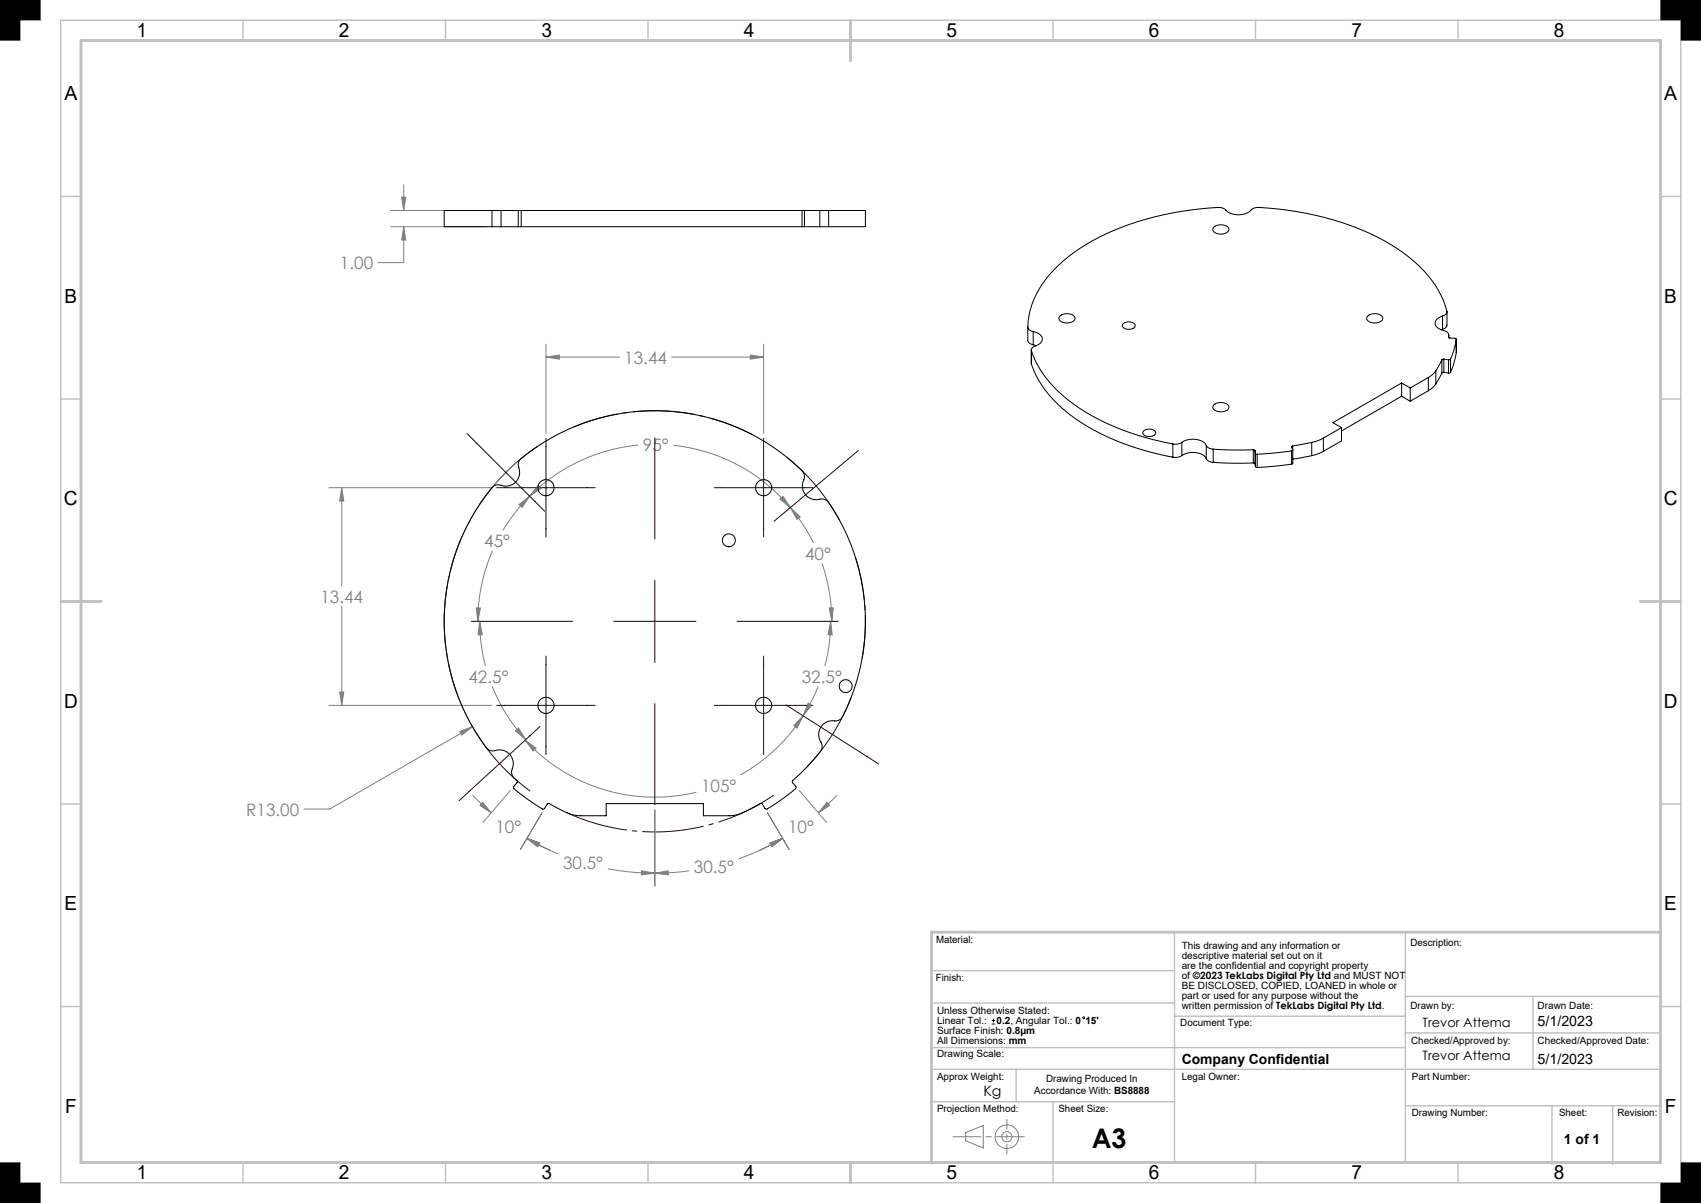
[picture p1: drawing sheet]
<svg xmlns="http://www.w3.org/2000/svg" width="420mm" height="297mm" viewBox="0 0 420 297" stroke-linecap="round" stroke-linejoin="round" font-family="sans-serif">
<g fill="none" stroke="#808080" stroke-width=".25">
<path d="M96.5 56h23.7M96.5 52h23.7M99.2 48.7h1l-.5 3.3zM99.7 56l.5 3.3h-1zM99.7 56v8.8h-6.4M99.7 45.6v6.4M134.8 88.2l3.3-.5v1zM134.8 85v22M134.8 88.2h18.2M165.9 88.2h22.6M185.2 87.7l3.3 .5-3.3 .5zM188.5 85v22"/>
<path d="M127.7 114a52 52 0 0 0-9.4 68.1M132.9 119.9l.6 .7-2.7 1.9zM157.6 109.9a43.7 43.7 0 0 0-26.8 12.6M166.3 109.9a43.7 43.7 0 0 1 28.9 15.4M81.2 120.4h40.2M84.4 120.4l.5 3.3h-1zM84.4 120.4v24.3M121.6 136a43.7 43.7 0 0 0-3.6 17.4M128.2 124.6l2.6-2.1-1.9 2.8zM130.8 122.5l-3.9 4.4-2.7 4.1M192.6 123.2l.7-.7 1.9 2.8zM195.2 125.3l2.4 2.3-.8 .6z"/>
<path d="M195.2 125.3l3.3 4.6 2.3 4.1M203 139.1l1.1 3.7 .6 2.8 .5 3.9 .2 3.9M84.4 149.7v24.4M117.6 150.1h1l-.6 3.3zM118.4 153.4l.7 3.3h-1zM118.4 153.4a43.3 43.3 0 0 0 1.5 11M204.7 150.1h1.1l-.4 3.3zM205.1 153.4l.4 3.3h-1zM205.1 153.4a43.4 43.4 0 0 1-1.4 11M81.2 174.1h40.2M83.9 170.8h1l-.5 3.3zM116.6 179.4l-35.2 20.3h-6.3"/>
<path d="M121.5 169.4a43.2 43.2 0 0 0 8.3 13.2M198.3 176.7l-1.5 3-.8-.6zM198.3 176.7a43.4 43.4 0 0 1-15.5 14.6M199.5 173.6l.9 .5-2.1 2.6zM202 169.4a43.4 43.4 0 0 1-3.7 7.3M113.5 180.6l3.1-1.2-2.6 2.1zM116.7 196.3l4.6 4.4M119.2 198.1l2.1 2.6-2.8-1.9zM126 195.1l-6.8 8M127.3 180.4l.8-.6 1.7 2.8zM129.7 182.7l2.7 2-.8 .7zM129.7 182.7a43.4 43.4 0 0 0 42.2 12.9"/>
<path d="M161.7 200v18.8M197.3 195.1l6.8 8M204.2 198.1l.7 .7-2.8 1.9zM206.7 196.3l-4.6 4.4M130.1 207l3.2 1.1-.5 .9zM130.1 207l3.8 2 3.9 1.8M130.1 207l5.6 2.9M133.8 200.7l-5.3 9M150.1 214.5l5.8 .8 5.8 .3M158.4 215l3.3 .6-3.3 .4zM161.7 215.6l3.3-.6v1zM170.2 215l-4.3 .4-4.2 .2"/>
<path d="M189.5 200.7l5.3 9M190.1 208.1l3.1-1.1-2.6 2zM193.2 207l-5.3 2.8-5.5 2.2M193.2 207l-5.6 2.9M238.4 279.6l4.4-1.7v5.5l-4.4-1.8z"/>
<circle cx="248.6" cy="280.6" r="1.26"/>
<circle cx="248.6" cy="280.6" r="2.92"/>
</g>
<path d="M248.6 276.4v8.5" fill="none" stroke="#808080" stroke-width=".25" stroke-dasharray="15.2 1.3 1.3 1.3" stroke-dashoffset="12.9"/>
<path d="M235.3 280.6h17.6" fill="none" stroke="#808080" stroke-width=".25" stroke-dasharray="15.2 1.3 1.3 1.3" stroke-dashoffset="8.3"/>
<path d="M0 0h10v5h-5v5h-5zM410 0h10v10h-5v-5h-5zM0 287h5v5h5v5h-10zM410 292h5v-5h5v10h-10z" fill="none" stroke="#c0c0c0" stroke-width=".25"/>
<g fill="none" stroke="#c0c0c0" stroke-width=".35">
<path d="M15 5h400v287h-400zM60 5v5M110 5v5M160 5v5M260 5v5M310 5v5M360 5v5M15 48.5h5M410 48.5h5M15 98.5h5M410 98.5h5M15 198.5h5"/>
<path d="M410 198.5h5M230 239.6h60M290 230.1v57M347 230.1v57M15 248.5h5M230 258.6h117M230 247.6h60M290 250.9h57M347 255h63M347 246h63M378.5 246v18M410 248.5h5"/>
<path d="M230 272h60M230 264h180M250.9 264v8M260 272v20M347 273h63M383.2 273v14.5M398.2 273v14.5M60 287v5M110 287v5M160 287v5M310 287v5M360 287v5"/>
</g>
<path d="M20 10h390v277h-390zM210 5v10M15 148.5h10M405 148.5h10M410 230.1h-180v57M210 287v5" fill="none" stroke="#c0c0c0" stroke-width=".7"/>
<path d="M0 0v10h5v-5h5v-5zM0 287v10h10v-5h-5v-5zM415 287v5h-5v5h10v-10zM410 0v5h5v5h5v-10z" fill-rule="evenodd" fill="#000"/>
<g fill="none" stroke="#010000" stroke-width=".25">
<path d="M244.9 252.8h.8M244.9 251.9h.8M245.3 251.5v.9"/>
<circle cx="267.6" cy="251.3" r=".22"/>
</g>
<path d="M185.8 107.3a52 52 0 0 0-44.1-1.9" fill="none" stroke="#300000" stroke-width=".25" stroke-dasharray="15.2 1.3 1.3 1.3" stroke-dashoffset="3.9" stroke-linecap="butt"/>
<path d="M212.9 162.5a52 52 0 0 0-1.7-24.8" fill="none" stroke="#300000" stroke-width=".25" stroke-dasharray="15.2 1.3 1.3 1.3" stroke-dashoffset="4.6" stroke-linecap="butt"/>
<path d="M113.7 133.4a52 52 0 0 0-.9 37.9" fill="none" stroke="#300000" stroke-width=".25" stroke-dasharray="15.2 1.3 1.3 1.3" stroke-dashoffset="7.3" stroke-linecap="butt"/>
<path d="M139.6 200.5a52 52 0 0 0 52-4.6" fill="none" stroke="#300000" stroke-width=".25" stroke-dasharray="15.2 1.3 1.3 1.3" stroke-dashoffset="-.7" stroke-linecap="butt"/>
<g fill="none" stroke="#300000" stroke-width=".25">
<path d="M115.3 107l19.2 19.2M132.7 110.2a52 52 0 0 0-14.2 14.3M134.8 108.2v24.4M161.7 108.1v25M188.5 108.2v24.4M194.3 112.9a52 52 0 0 1 12.9 15.4M211.9 111.3l-20.8 17.4M122.6 120.4h24.4M176.4 120.4h24.3M116.4 153.4h25M151.5 153.4h20.3M161.7 143.2v20.4"/>
<path d="M182 153.4h25M122.6 174.1h24.4M133.3 179.4l-20 18.3M134.8 162v24.3M161.7 173.7v25M176.4 174.1h24.3M188.5 162v24.3M194.1 174.1l22.9 14.5M210.1 172.3a52 52 0 0 1-10.8 17M117.2 180.4a52 52 0 0 0 13.7 14.9"/>
</g>
<path d="M185.2 87.7l3.3 .5-3.3 .5zM134.8 88.2l3.3-.5v1zM84.4 120.4l.5 3.3h-1zM83.9 170.8h1l-.5 3.3zM113.5 180.6l.5 .9 2.6-2.1zM128.2 124.6l2.6-2.1-1.9 2.8zM117.6 150.1h1l-.6 3.3zM204.7 150.1h1.1l-.4 3.3zM195.2 125.3l2.4 2.3-.8 .6zM192.6 123.2l.7-.7 1.9 2.8zM132.9 119.9l.6 .7-2.7 1.9zM199.5 173.6l.9 .5-2.1 2.6zM205.1 153.4l.4 3.3h-1zM129.7 182.7l2.7 2-.8 .7zM198.3 176.7l-1.5 3-.8-.6zM118.4 153.4l.7 3.3h-1zM127.3 180.4l.8-.6 1.7 2.8zM130.1 207l3.2 1.1-.5 .9zM158.4 215l3.3 .6-3.3 .4zM119.2 198.1l2.1 2.6-2.8-1.9zM130.1 207l3.2 1.1-.5 .9zM161.7 215.6l3.3-.6v1zM190.1 208.1l3.1-1.1-2.6 2zM190.1 208.1l3.1-1.1-2.6 2zM204.2 198.1l.7 .7-2.8 1.9zM99.7 56l.5 3.3h-1zM99.2 48.7h1l-.5 3.3z" fill="#808080"/>
<g fill="none" stroke="#000" stroke-width=".25">
<path d="M121.5 56h2.2M121.5 52h2.2M121.5 52h-11.8v4h11.8M121.5 52v4M123.7 56h4.3M123.7 52h4.3M123.7 52v4M128 56h.7M128 52h.7M128 52v4M128.7 56h69.3M128.7 52h69.3"/>
<path d="M128.7 52v4M198 56h.6M198 52h.6M198 52v4M198.6 56h3.8M198.6 52h3.8M198.6 52v4M202.4 56h2.2M202.4 52h2.2M202.4 52v4M204.6 52h9.1v4h-9.1M204.6 52v4"/>
<path d="M299.8 56a2.6 2.6 0 0 1 3.6 .5 1.74 1.74 0 0 1-2.2 1.3l-.8-.2-.6-.3a.77 .77 0 0 1 0-1.3zM261.8 78a2.6 2.6 0 0 1 3.6 .5 1.74 1.74 0 0 1-2.2 1.2l-.8-.1-.6-.4a.77 .77 0 0 1 0-1.2zM337.8 78a2.6 2.6 0 0 1 3.6 .5 1.74 1.74 0 0 1-2.2 1.2l-.8-.1-.6-.4a.77 .77 0 0 1 0-1.2zM356.2 78a1.16 1.16 0 0 0 1.1-1.2 26.3 26.3 0 0 0-10.9-14.5 66.8 66.8 0 0 0-33.2-10.9l-2.3-.2a3.1 3.1 0 0 0-2.7 1.2 5 5 0 0 1-6.1-.9l-.5-.2a71.6 71.6 0 0 0-33.4 9 29.8 29.8 0 0 0-13.5 15.2 17.9 17.9 0 0 0-.9 5.3M356.2 78a1.79 1.79 0 0 0-1.7 2.4 5.4 5.4 0 0 0 2.7 1.5 1.2 1.2 0 0 1 .4 1.3M356.2 78v3.3M357.3 77v3.3a1.24 1.24 0 0 1-1.1 1M253.8 80.8a1.4 1.4 0 0 0 1.3 1.1M253.8 80.8v3.2a1.4 1.4 0 0 0 1.3 1.1M254.6 86.4l.1 3.5M254.7 86.6a28.3 28.3 0 0 0 12 14.3 63.4 63.4 0 0 0 22.9 8.7M254.7 89.9a28.3 28.3 0 0 0 12 14.2 63.5 63.5 0 0 0 22.9 8.8"/>
<path d="M254.7 86.6v3.3M255.1 81.9a2.12 2.12 0 0 1 2.2 2.1 4.4 4.4 0 0 1-2.3 1.8l-.3 .5v.3M255.1 85.1l.8 .2M255.1 81.9v3.2M277.2 80a2.12 2.12 0 0 1 3.1 .2 1.37 1.37 0 0 1-1.9 1.1l-1-.4a.61 .61 0 0 1-.2-.9zM299.8 99.9a2.6 2.6 0 0 1 3.6 .5 1.74 1.74 0 0 1-2.2 1.3l-.8-.2-.6-.4a.77 .77 0 0 1 0-1.2zM346.1 94.6l-17 9.8 2.1 1.2M346.1 94.6l2.1 1.2M346.1 94.6v3.2M346.1 97.8l-14.9 8.6M346.1 97.8l2.1 1.2M348.2 95.8v3.2"/>
<path d="M352.7 93.2l-4.5 2.6M352.7 93.2v3.3M352.7 96.5l-4.5 2.5M354.5 91.5l-.7 .9-1.1 .8M354.5 94.8l-.7 .9-1.1 .8M354.5 91.5v3.3M356 88.8l-1.5 2.7M356 92.1l-1.5 2.7M356 88.8v3.3M356.2 81.3l-.4 .1M356.5 88.7l-.5 .1M356.5 91.9l-.5 .2"/>
<path d="M356.5 88.7l1.2 .1M356.5 88.7v3.2M356.5 91.9l1.2 .2M357.6 83.2l.3 .3h1.5l.2 .3M357.6 83.2h.1M357.7 88.8v3.3M357.7 82.7v.6M358.2 88.7l-.5 .1M358.2 91.9l-.5 .2M358.2 88.7v3.2M359.6 83.8l-.6 2.4-.8 2.5M359.6 87l-.6 2.5-.8 2.4"/>
<path d="M359.6 83.7v3.3M359.6 87h.1M282.3 106.5a2.12 2.12 0 0 1 3 .2 1.37 1.37 0 0 1-1.9 1.1l-1-.4a.61 .61 0 0 1-.1-.9zM289.6 109.6v3.3M291.8 109.2a4.8 4.8 0 0 1 5.9 .5l.1 .3M291.8 109.2a2.96 2.96 0 0 1-2.2 .4M291.8 112.5a4.8 4.8 0 0 1 5.9 .4l.1 .4M291.8 112.5a2.96 2.96 0 0 1-2.2 .4M291.8 109.2v3.3M297.8 110a1.92 1.92 0 0 0 1.8 .9M297.8 113.3a1.92 1.92 0 0 0 1.8 .9M297.8 110v3.3"/>
<path d="M299.6 110.9l4.9 .2 5-.1M299.6 114.2l4.9 .2 5-.1M299.6 110.9v3.3M309.5 111l.4 .2M309.5 114.3l.4 .2M309.5 111v3.3M309.9 111.2l.1 .7M309.9 111.2v3.3M309.9 114.5l.1 .7M310 111.9l.4 .2M310 115.2l.4 .2M310 111.9v3.3"/>
<path d="M310.4 112.1v3.3M318.9 111.3l-8.5 .8M318.9 114.6l-8.5 .8M318.9 111.3v3.3M319.2 110.1l-.3 .2 .3 .8-.3 .2M319.2 110.1v.9M319.2 111.1v3.3l-.3 .2M323.9 109.2l-4.7 .9M323.9 112.5l-4.7 .9M323.9 109.2v3.3M326.8 108.2l-2.9 1M326.8 111.4l-2.9 1.1"/>
<path d="M326.8 108.2v3.2M331.2 105.6l-4.4 2.6M331.2 105.6v3.2l-4.4 2.6M121.7 120.2a2.32 2.32 0 0 1 2.6-.2 3.5 3.5 0 0 0 3.4-1.5 3.5 3.5 0 0 0 .3-3.7l.3-1.1a51.7 51.7 0 0 1 70.1 3l.2 1.2a3.6 3.6 0 0 0 .3 4.3 3.6 3.6 0 0 0 4.1 1l1.2 .4a51.4 51.4 0 0 1 3.5 53.8l-1.1 .6a3.6 3.6 0 0 0-3.9 1.5 3.6 3.6 0 0 0 .2 4.3l.1 .9a23.8 23.8 0 0 1-5.4 6.3l-2 1.9 .1 .3 .9 1.2a33.7 33.7 0 0 1-7.5 5.4l-.9-1.3-.2-.2a32.9 32.9 0 0 1-6.7 3l-7.6 .1v-3h-24v3h-6.8a19.9 19.9 0 0 1-7.4-3l-.4 .1-.9 1.3a33.7 33.7 0 0 1-7.4-5.4l.8-1.2a.93 .93 0 0 0-.6-1.1 2.23 2.23 0 0 1-.3-2.8 3.5 3.5 0 0 0-1.3-3.5 3.5 3.5 0 0 0-3.7-.4l-1.2-.4a51.7 51.7 0 0 1 1.2-64.8z"/>
<circle cx="134.8" cy="120.4" r="2"/>
<circle cx="180" cy="133.4" r="1.6"/>
<circle cx="188.5" cy="120.4" r="2"/>
<circle cx="134.8" cy="174.1" r="2"/>
<circle cx="188.5" cy="174.1" r="2"/>
<circle cx="208.8" cy="169.4" r="1.6"/>
</g>
<text font-size="6.7" fill="#010000" x="269.6" y="283.5">A3</text>
<g font-size="4.8" fill="#010000">
<text x="33.8" y="9.2">1</text>
<text x="83.7" y="9.2">2</text>
<text x="133.7" y="9.2">3</text>
<text x="183.7" y="9.2">4</text>
<text x="233.7" y="9.2">5</text>
<text x="283.7" y="9.2">6</text>
<text x="333.7" y="9.2">7</text>
<text x="383.7" y="9.2">8</text>
<text x="15.9" y="24.7">A</text>
<text x="410.9" y="24.7">A</text>
<text x="15.9" y="74.7">B</text>
<text x="410.9" y="74.7">B</text>
<text x="15.8" y="124.7">C</text>
<text x="410.8" y="124.7">C</text>
<text x="15.8" y="174.7">D</text>
<text x="410.8" y="174.7">D</text>
<text x="15.9" y="224.7">E</text>
<text x="410.9" y="224.7">E</text>
<text x="16.1" y="274.7">F</text>
<text x="411.1" y="274.7">F</text>
<text x="33.8" y="291.2">1</text>
<text x="83.7" y="291.2">2</text>
<text x="133.7" y="291.2">3</text>
<text x="183.7" y="291.2">4</text>
<text x="233.7" y="291.2">5</text>
<text x="283.7" y="291.2">6</text>
<text x="333.7" y="291.2">7</text>
<text x="383.7" y="291.2">8</text>
</g>
<g font-size="4.2" fill="#808080">
<text x="83.9" y="66.4">1.00</text>
<text x="154.1" y="89.8">13.44</text>
<text x="158.7" y="111.3">95°</text>
<text x="119.6" y="135.1">45°</text>
<text x="198.8" y="138.1">40°</text>
<text x="79.1" y="148.8">13.44</text>
<text x="115.7" y="168.5">42.5°</text>
<text x="198" y="168.5">32.5°</text>
<text x="173.1" y="195.4">105°</text>
<text x="60.8" y="201.3">R13.00</text>
<text x="122.3" y="205.6">10°</text>
<text x="194.6" y="205.6">10°</text>
<text x="139" y="214.6">30.5°</text>
<text x="171.3" y="215.4">30.5°</text>
</g>
<g font-size="3.5" fill="#010000">
<text x="379.6" y="253.4">5/1/2023</text>
<text x="379.6" y="262.7">5/1/2023</text>
<text x="242.8" y="270.7">Kg</text>
</g>
<g font-size="3.4" fill="#010000">
<text x="291.8" y="262.7">Company Confidential</text>
<text x="386.2" y="282.4">1 of 1</text>
</g>
<g font-size="3.2" fill="#010000">
<text x="351.3" y="253.4">Trevor Attema</text>
<text x="351.3" y="261.6">Trevor Attema</text>
</g>
<g font-size="2.5" fill="#010000">
<text x="231.1" y="232.8">Material:</text>
<text x="348.3" y="233.5">Description:</text>
<text x="291.8" y="234.2">This drawing and any information or</text>
<text x="291.8" y="236.7">descriptive material set out on it</text>
<text x="291.8" y="239.2">are the confidential and copyright property</text>
<text x="231.1" y="242.2">Finish:</text>
<text x="291.8" y="241.6">of ©2023 TekLabs Digital Pty Ltd and MUST NOT</text>
<text x="291.8" y="244.1">BE DISCLOSED, COPIED, LOANED in whole or</text>
<text x="231.4" y="250.3">Unless Otherwise Stated:</text>
<text x="291.8" y="246.6">part or used for any purpose without the</text>
<text x="291.8" y="249">written permission of TekLabs Digital Pty Ltd.</text>
<text x="348.3" y="249">Drawn by:</text>
<text x="379.6" y="249">Drawn Date:</text>
<text x="231.4" y="252.8">Linear Tol.:</text>
<text x="231.4" y="255.2">Surface Finish: 0.8µm</text>
<text x="231.4" y="257.7">All Dimensions: mm</text>
<text x="246.1" y="252.8">0.2, Angular Tol.: 0</text>
<text x="268" y="252.8">15'</text>
<text x="291.4" y="253.4">Document Type:</text>
<text x="348.4" y="257.7">Checked/Approved by:</text>
<text x="379.6" y="257.7">Checked/Approved Date:</text>
<text x="231.4" y="261.1">Drawing Scale:</text>
<text x="231.4" y="266.7">Approx Weight:</text>
<text x="255.4" y="270">Accordance With: BS8888</text>
<text x="258.3" y="267.2">Drawing Produced In</text>
<text x="291.8" y="266.7">Legal Owner:</text>
<text x="348.6" y="266.7">Part Number:</text>
<text x="231.4" y="274.6">Projection Method:</text>
<text x="261.3" y="274.5">Sheet Size:</text>
<text x="348.6" y="275.4">Drawing Number:</text>
<text x="384.9" y="275.4">Sheet:</text>
<text x="399.4" y="275.4">Revision:</text>
</g>
</svg>
